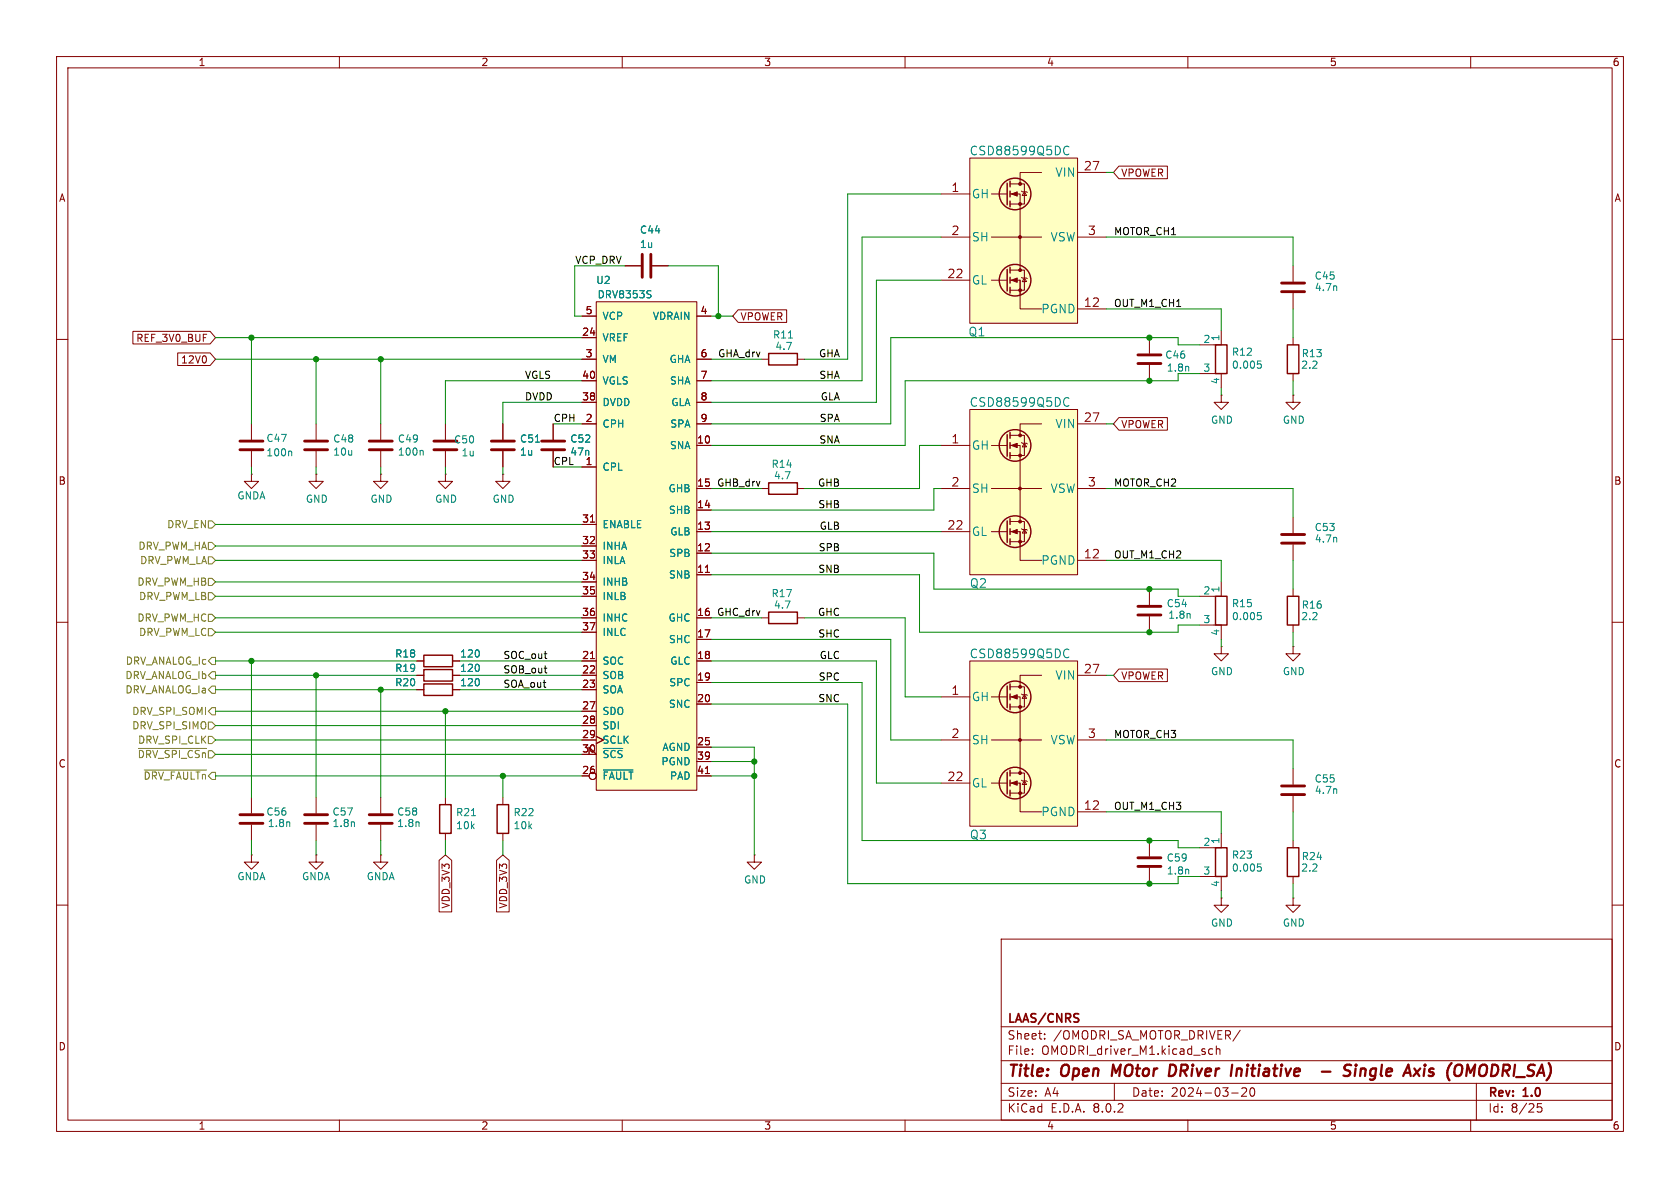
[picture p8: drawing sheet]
<svg xmlns="http://www.w3.org/2000/svg" width="297mm" height="210mm" viewBox="0 0 297 210" stroke-linecap="round" stroke-linejoin="round" font-family="sans-serif">
<g fill="none" stroke="#840000" stroke-width=".18">
<path d="M10 10h277v190h-277zM12 12h273v186h-273zM60 10v2M110 10v2M160 10v2M210 10v2M260 10v2M10 60h2M203.2 59.7v2.8M215.9 58.4v2.6h-3.8M228.6 47v2.8M228.6 51.8v2.8"/>
<path d="M228.6 59.7v1.3M285 60h2M203.2 64.5v2.8M212.1 66h3.8v2.6M215.9 69.9v1.2h1.3l-1.3 1.3-1.3-1.3h1.3M215.9 69.9h.1M228.6 69.9v1.2h1.3l-1.3 1.3-1.3-1.3h1.3M228.6 69.9h.1M228.6 66v1.3M228.6 91.4v2.8M228.6 96.3v2.8M10 110h2"/>
<path d="M285 110h2M10 160h2M44.4 151.1v1.3h1.3l-1.3 1.3-1.2-1.3h1.2M44.4 151.1h.1M44.4 141v2.8M44.4 145.8v2.8M55.9 151.1v1.3h1.2l-1.2 1.3-1.3-1.3h1.3M55.9 151.1h.1M55.9 141v2.8M55.9 145.8v2.8M67.3 151.1v1.3h1.3l-1.3 1.3-1.3-1.3h1.3M67.3 151.1h.1"/>
<path d="M67.3 141v2.8M67.3 145.8v2.8M285 160h2M177 166h108v32h-108zM60 198v2M110 198v2M160 198v2M177 194.5h108M177 191.5h108M177 187.5h108M177 181.5h108M182.5 186.3v.1"/>
<path d="M182.5 185.5v.1M184.7 183.6v.1M184.7 182.8v.1M197 191.5v3M210 198v2M214.4 185.5l-.4-.1-.3 .3v.4l.1 .2h.6M215 185.5l.2-.1 .4 .1 .1 .9M215 184.9v1.5M217.7 193.2h1.2M219.2 182.1l-1.2 2M219.5 192.4l.6-.1 .2 .1 .1 .3-.9 1.1h.9M221.2 192.4l.1-.1a.81 .81 0 0 1 .6 .6 .81 .81 0 0 1-.3 .8l-.1 .1a.81 .81 0 0 1-.6-.6 .81 .81 0 0 1 .3-.8z"/>
<path d="M260 198v2M261 191.5v6.5M272.5 195.1h-.7l-.1 .7 .3-.1h.5l.1 .3-.1 .5-.2 .1-.6-.1"/>
</g>
<g fill="none" stroke="#840000" stroke-width=".4">
<path d="M196.8 188.2l-.3 2M207.6 188.3l-.7-.1-.3 2h.5l.5-.3M218.7 188.9l-.2 1.3M219.3 188.9l-.6 .2M233.7 189.4h1.5M238.9 188.3a.85 .85 0 0 0-1.1 .1l-.1 .4v.2M239.7 188.9l-.2 1.3M239.7 188.2v.2M239.7 188.2l-.1 .1 .1 .1M239.7 188.2l.1 .1-.1 .1M240.6 189.1a.49 .49 0 0 1 .8 .1l-.1 1M240.6 188.9l-.2 1.3"/>
<path d="M251.9 188.2l-.1 .1 .1 .1M251.9 188.2l.1 .1-.1 .1M251.9 188.2v.2M252.6 190.1l.5 .1M253.3 188.9l-.5 .1-.1 .3v.1l.5 .1M261.6 188.9l-.1 1"/>
</g>
<path d="M226.6 50h4M226.6 51.6h4M201.2 62.7h4M201.2 64.3h4M226.6 94.5h4M226.6 96h4M42.4 145.5h4.1M42.4 144h4.1M53.8 145.5h4.1M53.8 144h4.1M65.3 145.5h4M65.3 144h4" fill="none" stroke="#840000" stroke-width=".51"/>
<path d="M236.3 50.6v.8M210.1 64.8l.1 .8M222.3 63.8h.6M222.4 64.3h.3l.3 .3-.1 .4-.5 .1M236.3 95v.8M51.2 145.3v.8M62.6 145.3l.1 .8M74 145.3l.1 .8" fill="none" stroke="#008484" stroke-width=".18"/>
<path d="M214.9 61h2v5h-2zM227.6 61h2v5h-2z" fill="none" stroke="#840000" stroke-width=".25"/>
<path d="M171.4 27.9h19.1v29.3h-19.1z" fill="#ffffc2"/>
<g fill="none" stroke="#840000" stroke-width=".18">
<path d="M166.4 34.3h5M171.4 27.9h19.1v29.3h-19.1zM175.3 34.3h2.8M178.6 34.3h1.7v13.5M178.6 32.5h2.5v3.6h-2.5M180.6 33.8l.1 .1h.8l.1 .1M181.1 33.9l.4 .6h-.8zM184.1 30.5h-3.8v2M190.5 30.5h5.1M166.4 41.9h5M166.4 49.5h5M175.3 41.9h8.8"/>
<path d="M175.3 49.5h2.8M178.6 49.5h1.7v2.6M178.6 47.8h2.5v3.5h-2.5M180.3 49.5v5.1h3.8M180.6 49l.1 .1h.8l.1 .2M181.1 49.1l.4 .7h-.8zM190.5 41.9h5.1M190.5 54.6h5.1"/>
</g>
<g fill="none" stroke="#840000" stroke-width=".25">
<path d="M178.1 32.4v3.8M178.6 32v1M178.6 33.8v1M178.6 35.6v1M178.1 47.6v3.8M178.6 47.2v1.1M178.6 49v1M178.6 50.8v1"/>
<circle cx="179.5" cy="34.3" r="2.79"/>
<circle cx="179.5" cy="49.5" r="2.79"/>
</g>
<g fill="#840000" stroke="#840000" stroke-width=".18">
<path d="M178.8 49.5l1-.4v.8z"/>
<path d="M178.8 34.3l1-.4v.8z"/>
<circle cx="180.3" cy="41.9" r=".25"/>
<circle cx="180.3" cy="51.3" r=".25"/>
<circle cx="180.3" cy="47.8" r=".25"/>
<circle cx="180.3" cy="36.1" r=".25"/>
<circle cx="180.3" cy="32.5" r=".25"/>
</g>
<path d="M188.2 27.1a.53 .53 0 0 0 .8 .1M189 26l-.1-.1a.55 .55 0 0 0-.7 .2" fill="none" stroke="#008484" stroke-width=".18"/>
<path d="M171.4 72.4h19.1v29.2h-19.1z" fill="#ffffc2"/>
<g fill="none" stroke="#840000" stroke-width=".18">
<path d="M44.4 74.9v2.8M44.4 79.8v2.8M78.7 74.9v2.8M78.7 79.8v2.8M88.9 74.9v2.8M88.9 79.8v2.8M97.8 74.9v2.8M97.8 79.8v2.8M134.6 63.5h1.3M141 63.5h1.2M166.4 78.7h5M171.4 72.4h19.1v29.2h-19.1z"/>
<path d="M175.3 78.7h2.8M178.6 78.7h1.7v13.5M178.6 77h2.5v3.5h-2.5M180.6 78.2l.1 .2h.8l.1 .1M181.1 78.4l.4 .6h-.8zM184.1 74.9h-3.8v2.1M190.5 74.9h5.1M44.4 83.8v1.3h1.3l-1.3 1.3-1.2-1.3h1.2M44.4 83.8h.1M55.9 83.8v1.3h1.2l-1.2 1.3-1.3-1.3h1.3M55.9 83.8h.1M78.7 83.8v1.3h1.3l-1.3 1.3-1.2-1.3h1.2"/>
<path d="M78.7 83.8h.1M88.9 83.8v1.3h1.3l-1.3 1.3-1.3-1.3h1.3M88.9 83.8h.1M134.6 86.4h1.3M141 86.4h1.2M166.4 86.4h5M166.4 94h5M175.3 86.4h8.8M175.3 94h2.8M178.6 94h1.7v2.5M178.6 92.2h2.5v3.6h-2.5M180.3 94v5.1h3.8"/>
<path d="M180.6 93.5l.1 .1h.8l.1 .1M181.1 93.6l.4 .6h-.8zM190.5 86.4h5.1M190.5 99.1h5.1M212.1 154.9h3.8v2.6M215.9 147.3v2.6h-3.8"/>
</g>
<g fill="none" stroke="#840000" stroke-width=".25">
<path d="M135.9 62.5h5.1v2h-5.1zM178.1 76.8v3.8M178.6 76.5v1M178.6 78.2v1M135.9 85.3h5.1v2.1h-5.1zM178.1 92.1v3.8M178.6 80v1M178.6 91.7v1M178.6 93.5v1M178.6 95.3v1M214.9 149.9h2v5h-2z"/>
<circle cx="179.5" cy="78.7" r="2.79"/>
<circle cx="179.5" cy="94" r="2.79"/>
</g>
<g fill="#840000" stroke="#840000" stroke-width=".18">
<path d="M178.8 94l1-.4v.8z"/>
<path d="M178.8 78.7l1-.3v.7z"/>
<circle cx="180.3" cy="86.4" r=".25"/>
<circle cx="180.3" cy="95.8" r=".25"/>
<circle cx="180.3" cy="92.2" r=".25"/>
<circle cx="180.3" cy="80.5" r=".25"/>
<circle cx="180.3" cy="77" r=".25"/>
</g>
<path d="M139.4 59.8h.7M51.4 79.7l.2 .2v.7M94.7 78.2h.7M188.2 71.6a.53 .53 0 0 0 .8 .1M189 70.4h-.1a.55 .55 0 0 0-.7 .1M222.3 152.7h.6M222.4 153.2h.3l.3 .3-.1 .4-.5 .1" fill="none" stroke="#008484" stroke-width=".18"/>
<path d="M42.4 79.5h4.1M42.4 78h4.1M76.7 79.5h4.1M76.7 78h4.1M86.9 79.5h4M86.9 78h4M95.8 79.5h4M95.8 78h4" fill="none" stroke="#840000" stroke-width=".51"/>
<path d="M105.4 53.3h17.8v86.4h-17.8z" fill="#ffffc2"/>
<g fill="none" stroke="#840000" stroke-width=".18">
<path d="M102.9 59.7h2.5M102.9 55.9h2.5M105.4 53.3h17.8v86.4h-17.8zM110.5 47h2.8M115.3 47h2.8M123.2 55.9h2.5M102.9 74.9h2.5M102.9 63.5h2.5M102.9 71.1h2.5M102.9 67.3h2.5M123.2 78.7h2.5M123.2 74.9h2.5"/>
<path d="M123.2 63.5h2.5M123.2 71.1h2.5M123.2 67.3h2.5M102.9 82.6h2.5M102.9 92.7h2.5M102.9 96.5h2.5M102.9 99.1h2.5M104.4 92.3h.7M123.2 97.8h2.5M123.2 94h2.5M123.2 90.2h2.5M123.2 86.4h2.5"/>
<path d="M102.9 109.2h2.5M102.9 116.8h2.5M102.9 119.4h2.5M102.9 102.9h2.5M102.9 105.4h2.5M102.9 111.8h2.5M104.4 116.4h.7M123.2 101.6h2.5M123.2 109.2h2.5M123.2 113h2.5M123.2 116.8h2.5M124.7 101.2h.7"/>
<path d="M203.2 104.1v2.8M203.2 109v2.8M212.1 110.5h3.8v2.5M215.9 114.3v1.3h1.3l-1.3 1.2-1.3-1.2h1.3M215.9 114.3h.1M215.9 102.9v2.5h-3.8M228.6 114.3v1.3h1.3l-1.3 1.2-1.3-1.2h1.3M228.6 114.3h.1M228.6 104.1v1.3M228.6 110.5v1.3M102.9 133.4h2.5l-1.3-1.3v1.3M102.9 121.9h2.5"/>
<path d="M102.9 125.7h2.5M102.9 128.3h2.5M102.9 130.8h2.5M105.4 130.2l1.3 .6-1.3 .6M123.2 120.7h2.5M123.2 124.5h2.5M123.2 132.1h2.5M123.2 134.6h2.5M123.2 137.2h2.5M124.7 136.7h.7M228.6 135.9v2.8M88.9 141v1.2"/>
<path d="M88.9 147.3v1.3M215.9 158.8v1.2h1.3l-1.3 1.3-1.3-1.3h1.3M215.9 158.8h.1M228.6 158.8v1.2h1.3l-1.3 1.3-1.3-1.3h1.3M228.6 158.8h.1M228.6 140.7v2.8M228.6 148.6v1.3M228.6 154.9v1.3"/>
<circle cx="104.8" cy="137.2" r=".63"/>
</g>
<path d="M114.8 52l.3 .3-.3 .3M114.9 51.4h.2M210.3 108.5l.1 .8M222.3 108.3h.6M222.4 108.8h.3l.3 .2-.1 .4-.5 .1M106.7 136.1h5.2M106.7 132.3h3.4M236.3 139.5v.8" fill="none" stroke="#008484" stroke-width=".18"/>
<path d="M113.5 45v4M115.1 45v4M201.2 107.2h4M201.2 108.7h4M226.6 138.9h4M226.6 140.5h4" fill="none" stroke="#840000" stroke-width=".51"/>
<path d="M214.9 105.4h2v5.1h-2zM227.6 105.4h2v5.1h-2zM87.9 142.2h2v5.1h-2zM227.6 149.9h2v5h-2z" fill="none" stroke="#840000" stroke-width=".25"/>
<path d="M171.4 116.8h19.1v29.3h-19.1z" fill="#ffffc2"/>
<g fill="none" stroke="#840000" stroke-width=".18">
<path d="M197.8 29.4h8.6v2.2h-8.6l-1-1.1zM23.5 58.6h13.6l1 1.1-1 1.1h-13.6zM102.9 59.7h2.5M102.9 55.9h2.5M110.5 47h2.8M115.3 47h2.8M123.2 55.9h2.5M130.5 54.8h8.6v2.2h-8.6l-1-1.1zM31.4 62.4h5.7l1 1.1-1 1.1h-5.7zM55.9 74.9v2.8M55.9 79.8v2.8M67.3 74.9v2.8"/>
<path d="M67.3 79.8v2.8M88.9 74.9v2.8M88.9 79.8v2.8M97.8 74.9v2.8M97.8 79.8v2.8M102.9 74.9h2.5M102.9 63.5h2.5M102.9 71.1h2.5M102.9 67.3h2.5M123.2 78.7h2.5M123.2 74.9h2.5M123.2 63.5h2.5"/>
<path d="M123.2 71.1h2.5M123.2 67.3h2.5M197.8 73.8h8.6v2.2h-8.6l-1-1.1zM67.3 83.8v1.3h1.3l-1.3 1.3-1.3-1.3h1.3M67.3 83.8h.1M102.9 82.6h2.5M102.9 92.7h2.5M102.9 96.5h2.5M102.9 99.1h2.5M104.4 92.3h.7M123.2 97.8h2.5M123.2 94h2.5"/>
<path d="M123.2 90.2h2.5M123.2 86.4h2.5M73.7 119.4h1.2M73.7 116.8h1.2M80 119.4h1.3M80 116.8h1.3M102.9 119.4h2.5M102.9 116.8h2.5M102.9 109.2h2.5M102.9 102.9h2.5M102.9 105.4h2.5M102.9 111.8h2.5"/>
<path d="M104.4 116.4h.7M123.2 116.8h2.5M123.2 109.2h2.5M123.2 101.6h2.5M123.2 113h2.5M124.7 101.2h.7M134.6 109.2h1.3M141 109.2h1.2M171.4 116.8h19.1v29.3h-19.1zM184.1 119.4h-3.8v2M190.5 119.4h5.1M197.8 118.3h8.6v2.2h-8.6l-1-1.1z"/>
<path d="M73.7 121.9h1.2M80 121.9h1.3M102.9 133.4h2.5l-1.3-1.3v1.3M102.9 130.8h2.5M102.9 121.9h2.5M102.9 125.7h2.5M102.9 128.3h2.5M105.4 130.2l1.3 .6-1.3 .6M123.2 120.7h2.5M123.2 124.5h2.5M123.2 132.1h2.5M123.2 134.6h2.5"/>
<path d="M123.2 137.2h2.5M124.7 136.7h.7M166.4 130.8h5M166.4 138.4h5M166.4 123.2h5M175.3 130.8h8.8M175.3 138.4h2.8M175.3 123.2h2.8M178.6 138.4h1.7v2.6M178.6 123.2h1.7v13.5M178.6 136.7h2.5v3.5h-2.5M178.6 121.4h2.5v3.6h-2.5"/>
<path d="M180.3 138.4v5.1h3.8M180.6 137.9l.1 .1h.8l.1 .2M180.6 122.7l.1 .1h.8l.1 .1M181.1 138l.4 .7h-.8zM181.1 122.8l.4 .6h-.8zM190.5 130.8h5.1M77.6 152.1l1.1-1 1.2 1v9.1h-2.3zM78.7 141v1.2M78.7 147.3v1.3M87.8 152.1l1.1-1 1.1 1v9.1h-2.2zM133.3 151.1v1.3h1.3l-1.3 1.3-1.2-1.3h1.2M133.3 151.1h.1"/>
<path d="M190.5 143.5h5.1M203.2 148.6v2.8M203.2 153.4v2.8"/>
<circle cx="104.8" cy="137.2" r=".63"/>
</g>
<g fill="none" stroke="#840000" stroke-width=".25">
<path d="M74.9 115.8h5.1v2.1h-5.1zM74.9 118.4h5.1v2h-5.1zM135.9 108.2h5.1v2h-5.1zM74.9 120.9h5.1v2h-5.1zM178.1 121.3v3.8M178.1 136.5v3.8M178.6 120.9v1M178.6 122.7v1M178.6 124.5v1M178.6 136.1v1.1M178.6 137.9v1M178.6 139.7v1"/>
<path d="M77.7 142.2h2.1v5.1h-2.1z"/>
<circle cx="179.5" cy="123.2" r="2.79"/>
<circle cx="179.5" cy="138.4" r="2.79"/>
</g>
<g fill="#840000" stroke="#840000" stroke-width=".18">
<path d="M178.8 138.4l1-.4v.8z"/>
<path d="M178.8 123.2l1-.4v.8z"/>
<circle cx="180.3" cy="130.8" r=".25"/>
<circle cx="180.3" cy="140.2" r=".25"/>
<circle cx="180.3" cy="136.7" r=".25"/>
<circle cx="180.3" cy="125" r=".25"/>
<circle cx="180.3" cy="121.4" r=".25"/>
</g>
<path d="M114.8 52l.3 .3-.3 .3M114.9 51.4h.2M74.6 79.6l.2 .2v.7M94.7 78.2h.7M188.2 116a.53 .53 0 0 0 .8 .1M189 114.9l-.1-.1a.55 .55 0 0 0-.7 .2M106.7 136.1h5.2M106.7 132.3h3.4M83.4 144.2h.7M210.1 153.7l.1 .8" fill="none" stroke="#008484" stroke-width=".18"/>
<path d="M53.8 79.5h4.1M53.8 78h4.1M65.3 79.5h4M65.3 78h4M201.2 151.6h4M201.2 153.2h4" fill="none" stroke="#840000" stroke-width=".51"/>
<g fill="none" stroke="#848400" stroke-width=".18">
<path d="M36.8 92.1h.7l.6 .6-.6 .6h-.7zM36.8 95.9h.7l.6 .6-.6 .7h-.7zM36.8 98.4h.7l.6 .7-.6 .6h-.7zM36.8 108.6h.7l.6 .6-.6 .7h-.7zM36.8 102.2h.7l.6 .7-.6 .6h-.7zM36.8 104.8h.7l.6 .6-.6 .6h-.7zM36.8 111.1h.7l.6 .7-.6 .6h-.7zM37.5 118.7h.6v1.3h-.6l-.7-.6zM37.5 116.2h.6v1.3h-.6l-.7-.7zM24.5 132.3h12M25.5 136.1h11M36.8 130.2h.7l.6 .6-.6 .6h-.7z"/>
<path d="M36.8 127.6h.7l.6 .7-.6 .6h-.7zM37.5 121.3h.6v1.3h-.6l-.7-.7zM37.5 125.1h.6v1.3h-.6l-.7-.7z"/>
</g>
<path d="M96.2 118.1h.5M96.6 119h.1" fill="none" stroke="#000" stroke-width=".18"/>
<g fill="none" stroke="#008400" stroke-width=".18">
<path d="M166.4 34.3h-16.5v29.2h-7.7M195.6 30.5h1.2M38.1 59.7h64.8M44.4 59.7v15.2M110.5 47h-8.9v8.9h1.3M118.1 47h8.9v8.9M125.7 55.9h3.8M166.4 41.9h-14v25.4h-26.7M166.4 49.5h-11.5v21.6h-29.2M195.6 54.6h20.3v3.8M195.6 41.9h33v5.1M228.6 54.6v5.1"/>
<path d="M38.1 63.5h64.8M55.9 63.5v11.4M67.3 63.5v11.4M97.8 74.9h5.1M102.9 71.1h-14v3.8M102.9 67.3h-24.2v7.6M125.7 63.5h8.9M166.4 78.7h-3.8v7.7h-20.4M195.6 74.9h1.2M212.1 61h-3.8v-1.3h-50.8v15.2h-31.8M212.1 66h-3.8v1.3h-48.3v11.4h-34.3M215.9 68.6v1.3"/>
<path d="M228.6 67.3v2.6M38.1 92.7h64.8M38.1 96.5h64.8M38.1 99.1h64.8M44.4 82.6v1.2M55.9 82.6v1.2M67.3 82.6v1.2M78.7 82.6v1.2M88.9 82.6v1.2M97.8 82.6h5.1M125.7 97.8h39.4v6.3h43.2v1.3h3.8M125.7 94h40.7"/>
<path d="M125.7 86.4h8.9M166.4 86.4h-1.3v3.8h-39.4M195.6 99.1h20.3v3.8M195.6 86.4h33v5M228.6 99.1v5M38.1 109.2h64.8M38.1 111.8h64.8M38.1 119.4h35.6M38.1 105.4h64.8M38.1 116.8h35.6M38.1 102.9h64.8M44.4 116.8v24.2"/>
<path d="M55.9 119.4v21.6M81.3 119.4h21.6M81.3 116.8h21.6M125.7 109.2h8.9M125.7 101.6h36.9v10.2h45.7v-1.3h3.8M125.7 113h31.8v17.8h8.9M125.7 116.8h29.2v21.6h11.5M142.2 109.2h17.8v14h6.4M195.6 119.4h1.2M215.9 113v1.3M228.6 111.8v2.5M38.1 121.9h35.6"/>
<path d="M38.1 137.2h64.8M38.1 125.7h64.8M38.1 130.8h64.8M38.1 128.3h64.8M38.1 133.4h64.8M67.3 121.9v19.1M78.7 125.7v15.3M81.3 121.9h21.6M88.9 137.2v3.8M125.7 120.7h26.7v27.9h55.9v1.3h3.8M125.7 124.5h24.2v31.7h58.4v-1.3h3.8M125.7 132.1h7.6v19"/>
<path d="M125.7 134.6h7.6M125.7 137.2h7.6M195.6 130.8h33v5.1M44.4 148.6v2.5M55.9 148.6v2.5M67.3 148.6v2.5M78.7 148.6v2.5M88.9 148.6v2.5M195.6 143.5h20.3v3.8M215.9 157.5v1.3M228.6 143.5v5.1M228.6 156.2v2.6"/>
</g>
<g fill="#008400" stroke="#008400" stroke-width=".18">
<circle cx="133.3" cy="134.6" r=".46"/>
<circle cx="133.3" cy="137.2" r=".46"/>
<circle cx="55.9" cy="63.5" r=".46"/>
<circle cx="44.4" cy="59.7" r=".46"/>
<circle cx="67.3" cy="63.5" r=".46"/>
<circle cx="203.2" cy="67.3" r=".46"/>
<circle cx="203.2" cy="59.7" r=".46"/>
<circle cx="203.2" cy="104.1" r=".46"/>
<circle cx="44.4" cy="116.8" r=".46"/>
<circle cx="88.9" cy="137.2" r=".46"/>
<circle cx="78.7" cy="125.7" r=".46"/>
<circle cx="203.2" cy="156.2" r=".46"/>
<circle cx="203.2" cy="148.6" r=".46"/>
<circle cx="203.2" cy="111.8" r=".46"/>
<circle cx="55.9" cy="119.4" r=".46"/>
<circle cx="67.3" cy="121.9" r=".46"/>
<circle cx="127" cy="55.9" r=".46"/>
</g>
<g font-size="2.8" fill="#840000">
<text x="178" y="190.9">Title:</text>
<text x="187.7" y="190.9">Open</text>
<text x="197.4" y="190.9">MOtor</text>
<text x="208.3" y="190.9">DRiver</text>
<text x="220.1" y="190.9">Initiative</text>
<text x="237.7" y="190.9">-</text>
<text x="242.5" y="190.9">Single</text>
<text x="254" y="190.9">Axis</text>
<text x="262.2" y="190.9">(OMODRI_SA)</text>
</g>
<g font-size="2.1" fill="#008484">
<text x="171.3" y="27.7">CSD88599Q5DC</text>
<text x="171.7" y="35.3">GH</text>
<text x="186.5" y="31.5">VIN</text>
<text x="171.7" y="42.9">SH</text>
<text x="185.7" y="42.9">VSW</text>
<text x="171.7" y="50.5">GL</text>
<text x="171.1" y="59.7">Q1</text>
<text x="184" y="55.6">PGND</text>
<text x="171.3" y="72.1">CSD88599Q5DC</text>
<text x="186.5" y="75.9">VIN</text>
<text x="171.7" y="79.7">GH</text>
<text x="171.7" y="87.3">SH</text>
<text x="185.7" y="87.3">VSW</text>
<text x="171.7" y="95">GL</text>
<text x="184" y="100">PGND</text>
<text x="171.4" y="104.1">Q2</text>
<text x="171.3" y="116.6">CSD88599Q5DC</text>
<text x="171.7" y="124.2">GH</text>
<text x="186.5" y="120.4">VIN</text>
<text x="171.7" y="131.8">SH</text>
<text x="185.7" y="131.8">VSW</text>
<text x="171.7" y="139.4">GL</text>
<text x="171.4" y="148.6">Q3</text>
<text x="184" y="144.5">PGND</text>
</g>
<g font-size="2.1" fill="#840000">
<text x="168.1" y="34">1</text>
<text x="191.5" y="30.2">27</text>
<text x="168.1" y="41.7">2</text>
<text x="192.2" y="41.7">3</text>
<text x="167.4" y="49.3">22</text>
<text x="191.5" y="54.4">12</text>
<text x="191.5" y="74.7">27</text>
<text x="168.1" y="78.5">1</text>
<text x="168.1" y="86.1">2</text>
<text x="192.2" y="86.1">3</text>
<text x="167.4" y="93.7">22</text>
<text x="191.5" y="98.8">12</text>
<text x="191.5" y="119.1">27</text>
<text x="168.1" y="122.9">1</text>
<text x="168.1" y="130.6">2</text>
<text x="192.2" y="130.6">3</text>
<text x="167.4" y="138.2">22</text>
<text x="191.5" y="143.3">12</text>
<text x="178" y="184">Sheet:</text>
<text x="178" y="181.2">LAAS/CNRS</text>
<text x="186.2" y="184">/OMODRI_SA_MOTOR_DRIVER/</text>
<text x="178" y="186.7">File:</text>
<text x="184.1" y="186.7">OMODRI_driver_M1.kicad_sch</text>
<text x="178" y="196.9">KiCad</text>
<text x="178" y="194.1">Size:</text>
<text x="184.7" y="194.1">A4</text>
<text x="185.7" y="196.9">E.D.A.</text>
<text x="193.3" y="196.9">8.0.2</text>
<text x="200" y="194.1">Date:</text>
<text x="207" y="194.1">2024-03-20</text>
<text x="263" y="194.3">Rev:</text>
<text x="263" y="196.9">Id:</text>
<text x="267.1" y="196.9">8/25</text>
<text x="269.4" y="194.3">1.0</text>
</g>
<g font-size="1.8" fill="#840000">
<text x="35" y="11.9">1</text>
<text x="85" y="11.9">2</text>
<text x="135" y="11.9">3</text>
<text x="185" y="11.9">4</text>
<text x="235" y="11.9">5</text>
<text x="285" y="11.9">6</text>
<text x="10.3" y="35.9">A</text>
<text x="198.1" y="31.4">VPOWER</text>
<text x="285.3" y="35.9">A</text>
<text x="102.8" y="59.4">24</text>
<text x="103.4" y="55.6">5</text>
<text x="123.8" y="55.6">4</text>
<text x="130.8" y="56.8">VPOWER</text>
<text x="24" y="60.6">REF_3V0_BUF</text>
<text x="31.9" y="64.5">12V0</text>
<text x="103.4" y="63.2">3</text>
<text x="123.8" y="63.2">6</text>
<text x="102.8" y="70.9">38</text>
<text x="102.8" y="67.1">40</text>
<text x="123.8" y="67.1">7</text>
<text x="123.8" y="70.9">8</text>
<text x="103.4" y="74.7">2</text>
<text x="123.8" y="74.7">9</text>
<text x="198.1" y="75.9">VPOWER</text>
<text x="103.4" y="82.3">1</text>
<text x="123.1" y="78.5">10</text>
<text x="10.3" y="85.9">B</text>
<text x="123.1" y="89.9">14</text>
<text x="123.1" y="86.1">15</text>
<text x="285.3" y="85.9">B</text>
<text x="102.8" y="92.5">31</text>
<text x="123.1" y="93.7">13</text>
<text x="102.8" y="96.3">32</text>
<text x="102.8" y="98.8">33</text>
<text x="123.1" y="101.3">11</text>
<text x="123.1" y="97.5">12</text>
<text x="102.8" y="102.6">34</text>
<text x="102.8" y="105.2">35</text>
<text x="102.8" y="109">36</text>
<text x="102.8" y="111.5">37</text>
<text x="123.1" y="109">16</text>
<text x="123.1" y="112.8">17</text>
<text x="102.8" y="116.6">21</text>
<text x="102.8" y="119.1">22</text>
<text x="123.1" y="116.6">18</text>
<text x="102.8" y="121.7">23</text>
<text x="102.8" y="125.5">27</text>
<text x="123.1" y="120.4">19</text>
<text x="123.1" y="124.2">20</text>
<text x="198.1" y="120.3">VPOWER</text>
<text x="102.8" y="128">28</text>
<text x="102.8" y="130.6">29</text>
<text x="123.1" y="131.8">25</text>
<text x="10.3" y="135.9">C</text>
<text x="102.8" y="136.9">26</text>
<text x="102.8" y="133.1">30</text>
<text x="123.1" y="134.4">39</text>
<text x="123.1" y="136.9">41</text>
<text x="285.3" y="135.9">C</text>
<text x="79.7" y="160.7" transform="rotate(-90 79.7 160.7)">VDD_3V3</text>
<text x="89.9" y="160.7" transform="rotate(-90 89.9 160.7)">VDD_3V3</text>
<text x="10.3" y="185.9">D</text>
<text x="285.3" y="185.9">D</text>
<text x="35" y="199.9">1</text>
<text x="85" y="199.9">2</text>
<text x="135" y="199.9">3</text>
<text x="185" y="199.9">4</text>
<text x="235" y="199.9">5</text>
<text x="285" y="199.9">6</text>
</g>
<g font-size="1.8" fill="#008484">
<text x="113" y="41.5">C44</text>
<text x="113" y="44">1u</text>
<text x="105.3" y="50.4">U2</text>
<text x="105.6" y="52.9">DRV8353S</text>
<text x="232.3" y="49.6">C45</text>
<text x="232.3" y="51.7">4.7n</text>
<text x="106.4" y="56.7">VCP</text>
<text x="115.3" y="56.7">VDRAIN</text>
<text x="106.4" y="60.6">VREF</text>
<text x="106.4" y="64.4">VM</text>
<text x="118.3" y="64.4">GHA</text>
<text x="136.6" y="60">R11</text>
<text x="137" y="62.1">4.7</text>
<text x="205.9" y="63.6">C46</text>
<text x="206.2" y="65.9">1.8n</text>
<text x="212.7" y="60.7">2</text>
<text x="212.7" y="65.8">3</text>
<text x="215.6" y="60.4" transform="rotate(-90 215.6 60.4)">1</text>
<text x="217.7" y="63.1">R12</text>
<text x="217.7" y="65.4">0.005</text>
<text x="229.9" y="65.4">2.2</text>
<text x="230" y="63.3">R13</text>
<text x="106.4" y="72">DVDD</text>
<text x="106.4" y="68.2">VGLS</text>
<text x="118.3" y="68.2">SHA</text>
<text x="118.6" y="72">GLA</text>
<text x="215.6" y="68" transform="rotate(-90 215.6 68)">4</text>
<text x="106.4" y="75.8">CPH</text>
<text x="118.4" y="75.8">SPA</text>
<text x="214" y="75.1">GND</text>
<text x="226.7" y="75.1">GND</text>
<text x="47" y="80.9">100n</text>
<text x="47" y="78.3">C47</text>
<text x="58.8" y="78.4">C48</text>
<text x="58.8" y="80.7">10u</text>
<text x="70.2" y="80.7">100n</text>
<text x="70.2" y="78.4">C49</text>
<text x="80.2" y="78.6">C50</text>
<text x="81.5" y="80.9">1u</text>
<text x="91.8" y="80.7">1u</text>
<text x="91.8" y="78.4">C51</text>
<text x="100.7" y="78.4">C52</text>
<text x="100.7" y="80.7">47n</text>
<text x="106.4" y="83.4">CPL</text>
<text x="118.3" y="79.6">SNA</text>
<text x="136.3" y="82.9">R14</text>
<text x="41.9" y="88.5">GNDA</text>
<text x="54" y="89.1">GND</text>
<text x="65.4" y="89.1">GND</text>
<text x="76.8" y="89.1">GND</text>
<text x="87" y="89.1">GND</text>
<text x="118.1" y="87.2">GHB</text>
<text x="136.7" y="84.9">4.7</text>
<text x="106.4" y="93.6">ENABLE</text>
<text x="118.2" y="91">SHB</text>
<text x="118.4" y="94.8">GLB</text>
<text x="232.3" y="94.1">C53</text>
<text x="106.4" y="97.4">INHA</text>
<text x="106.4" y="99.9">INLA</text>
<text x="118.2" y="98.7">SPB</text>
<text x="232.3" y="96.1">4.7n</text>
<text x="106.4" y="103.7">INHB</text>
<text x="106.4" y="106.3">INLB</text>
<text x="118.2" y="102.5">SNB</text>
<text x="136.3" y="105.8">R17</text>
<text x="136.7" y="107.8">4.7</text>
<text x="206.2" y="107.5">C54</text>
<text x="212.7" y="105.2">2</text>
<text x="215.6" y="104.8" transform="rotate(-90 215.6 104.8)">1</text>
<text x="217.7" y="107.5">R15</text>
<text x="230" y="107.8">R16</text>
<text x="106.4" y="110.1">INHC</text>
<text x="106.4" y="112.6">INLC</text>
<text x="118.1" y="110.1">GHC</text>
<text x="118.2" y="113.9">SHC</text>
<text x="206.4" y="109.6">1.8n</text>
<text x="212.7" y="110.2">3</text>
<text x="215.6" y="112.5" transform="rotate(-90 215.6 112.5)">4</text>
<text x="217.7" y="109.8">0.005</text>
<text x="229.9" y="109.8">2.2</text>
<text x="69.8" y="116.4">R18</text>
<text x="69.8" y="119">R19</text>
<text x="81.2" y="116.4">120</text>
<text x="81.2" y="119">120</text>
<text x="106.4" y="117.7">SOC</text>
<text x="118.4" y="117.7">GLC</text>
<text x="214" y="119.6">GND</text>
<text x="226.7" y="119.6">GND</text>
<text x="69.8" y="121.5">R20</text>
<text x="81.2" y="121.5">120</text>
<text x="106.4" y="120.2">SOB</text>
<text x="106.4" y="122.8">SOA</text>
<text x="118.2" y="125.3">SNC</text>
<text x="118.2" y="121.5">SPC</text>
<text x="106.4" y="126.6">SDO</text>
<text x="106.4" y="129.1">SDI</text>
<text x="106.4" y="131.7">SCLK</text>
<text x="106.4" y="134.2">~{SCS}</text>
<text x="116.8" y="135.5">PGND</text>
<text x="117" y="132.9">AGND</text>
<text x="106.4" y="138">~{FAULT}</text>
<text x="118.3" y="138">PAD</text>
<text x="232.3" y="138.5">C55</text>
<text x="232.3" y="140.6">4.7n</text>
<text x="47" y="144.4">C56</text>
<text x="47.3" y="146.4">1.8n</text>
<text x="58.7" y="144.4">C57</text>
<text x="58.7" y="146.4">1.8n</text>
<text x="70.1" y="144.4">C58</text>
<text x="70.1" y="146.4">1.8n</text>
<text x="80.5" y="146.8">10k</text>
<text x="80.5" y="144.5">R21</text>
<text x="90.7" y="146.8">10k</text>
<text x="90.7" y="144.5">R22</text>
<text x="212.7" y="149.6">2</text>
<text x="215.6" y="149.3" transform="rotate(-90 215.6 149.3)">1</text>
<text x="41.9" y="155.8">GNDA</text>
<text x="53.3" y="155.8">GNDA</text>
<text x="64.7" y="155.8">GNDA</text>
<text x="206.2" y="152.5">C59</text>
<text x="206.2" y="154.8">1.8n</text>
<text x="212.7" y="154.7">3</text>
<text x="217.7" y="152">R23</text>
<text x="217.7" y="154.3">0.005</text>
<text x="229.9" y="154.3">2.2</text>
<text x="230" y="152.2">R24</text>
<text x="131.4" y="156.4">GND</text>
<text x="215.6" y="156.9" transform="rotate(-90 215.6 156.9)">4</text>
<text x="214" y="164">GND</text>
<text x="226.7" y="164">GND</text>
</g>
<g font-size="1.8">
<text x="196.8" y="41.6">MOTOR_CH1</text>
<text x="101.6" y="46.7">VCP_DRV</text>
<text x="196.8" y="54.3">OUT_M1_CH1</text>
<text x="126.9" y="63.2">GHA_drv</text>
<text x="144.7" y="63.2">GHA</text>
<text x="92.7" y="67">VGLS</text>
<text x="92.7" y="70.9">DVDD</text>
<text x="144.8" y="67">SHA</text>
<text x="145" y="70.9">GLA</text>
<text x="97.8" y="74.7">CPH</text>
<text x="144.8" y="74.7">SPA</text>
<text x="97.8" y="82.3">CPL</text>
<text x="144.8" y="78.5">SNA</text>
<text x="126.7" y="86.1">GHB_drv</text>
<text x="144.5" y="86.1">GHB</text>
<text x="144.6" y="89.9">SHB</text>
<text x="196.8" y="86.1">MOTOR_CH2</text>
<text x="144.8" y="93.7">GLB</text>
<text x="144.6" y="101.3">SNB</text>
<text x="144.6" y="97.5">SPB</text>
<text x="196.8" y="98.8">OUT_M1_CH2</text>
<text x="126.7" y="109">GHC_drv</text>
<text x="144.5" y="109">GHC</text>
<text x="144.6" y="112.8">SHC</text>
<text x="88.9" y="119.1">SOB_out</text>
<text x="88.9" y="116.6">SOC_out</text>
<text x="144.8" y="116.6">GLC</text>
<text x="88.9" y="121.7">SOA_out</text>
<text x="144.6" y="124.2">SNC</text>
<text x="144.6" y="120.4">SPC</text>
<text x="196.8" y="130.5">MOTOR_CH3</text>
<text x="196.8" y="143.2">OUT_M1_CH3</text>
</g>
<g font-size="1.8" fill="#848400">
<text x="29.4" y="93.6">DRV_EN</text>
<text x="24.4" y="97.4">DRV_PWM_HA</text>
<text x="24.7" y="99.9">DRV_PWM_LA</text>
<text x="24.2" y="103.7">DRV_PWM_HB</text>
<text x="24.5" y="106.3">DRV_PWM_LB</text>
<text x="24.2" y="110.1">DRV_PWM_HC</text>
<text x="24.5" y="112.6">DRV_PWM_LC</text>
<text x="22.1" y="117.7">DRV_ANALOG_Ic</text>
<text x="22.1" y="122.8">DRV_ANALOG_Ia</text>
<text x="22.1" y="120.2">DRV_ANALOG_Ib</text>
<text x="23.3" y="126.6">DRV_SPI_SOMI</text>
<text x="23.3" y="129.1">DRV_SPI_SIMO</text>
<text x="24.3" y="131.7">DRV_SPI_CLK</text>
<text x="24.2" y="134.2">~{DRV_SPI_CSn}</text>
<text x="25.3" y="138">~{DRV_FAULTn}</text>
</g>
</svg>
